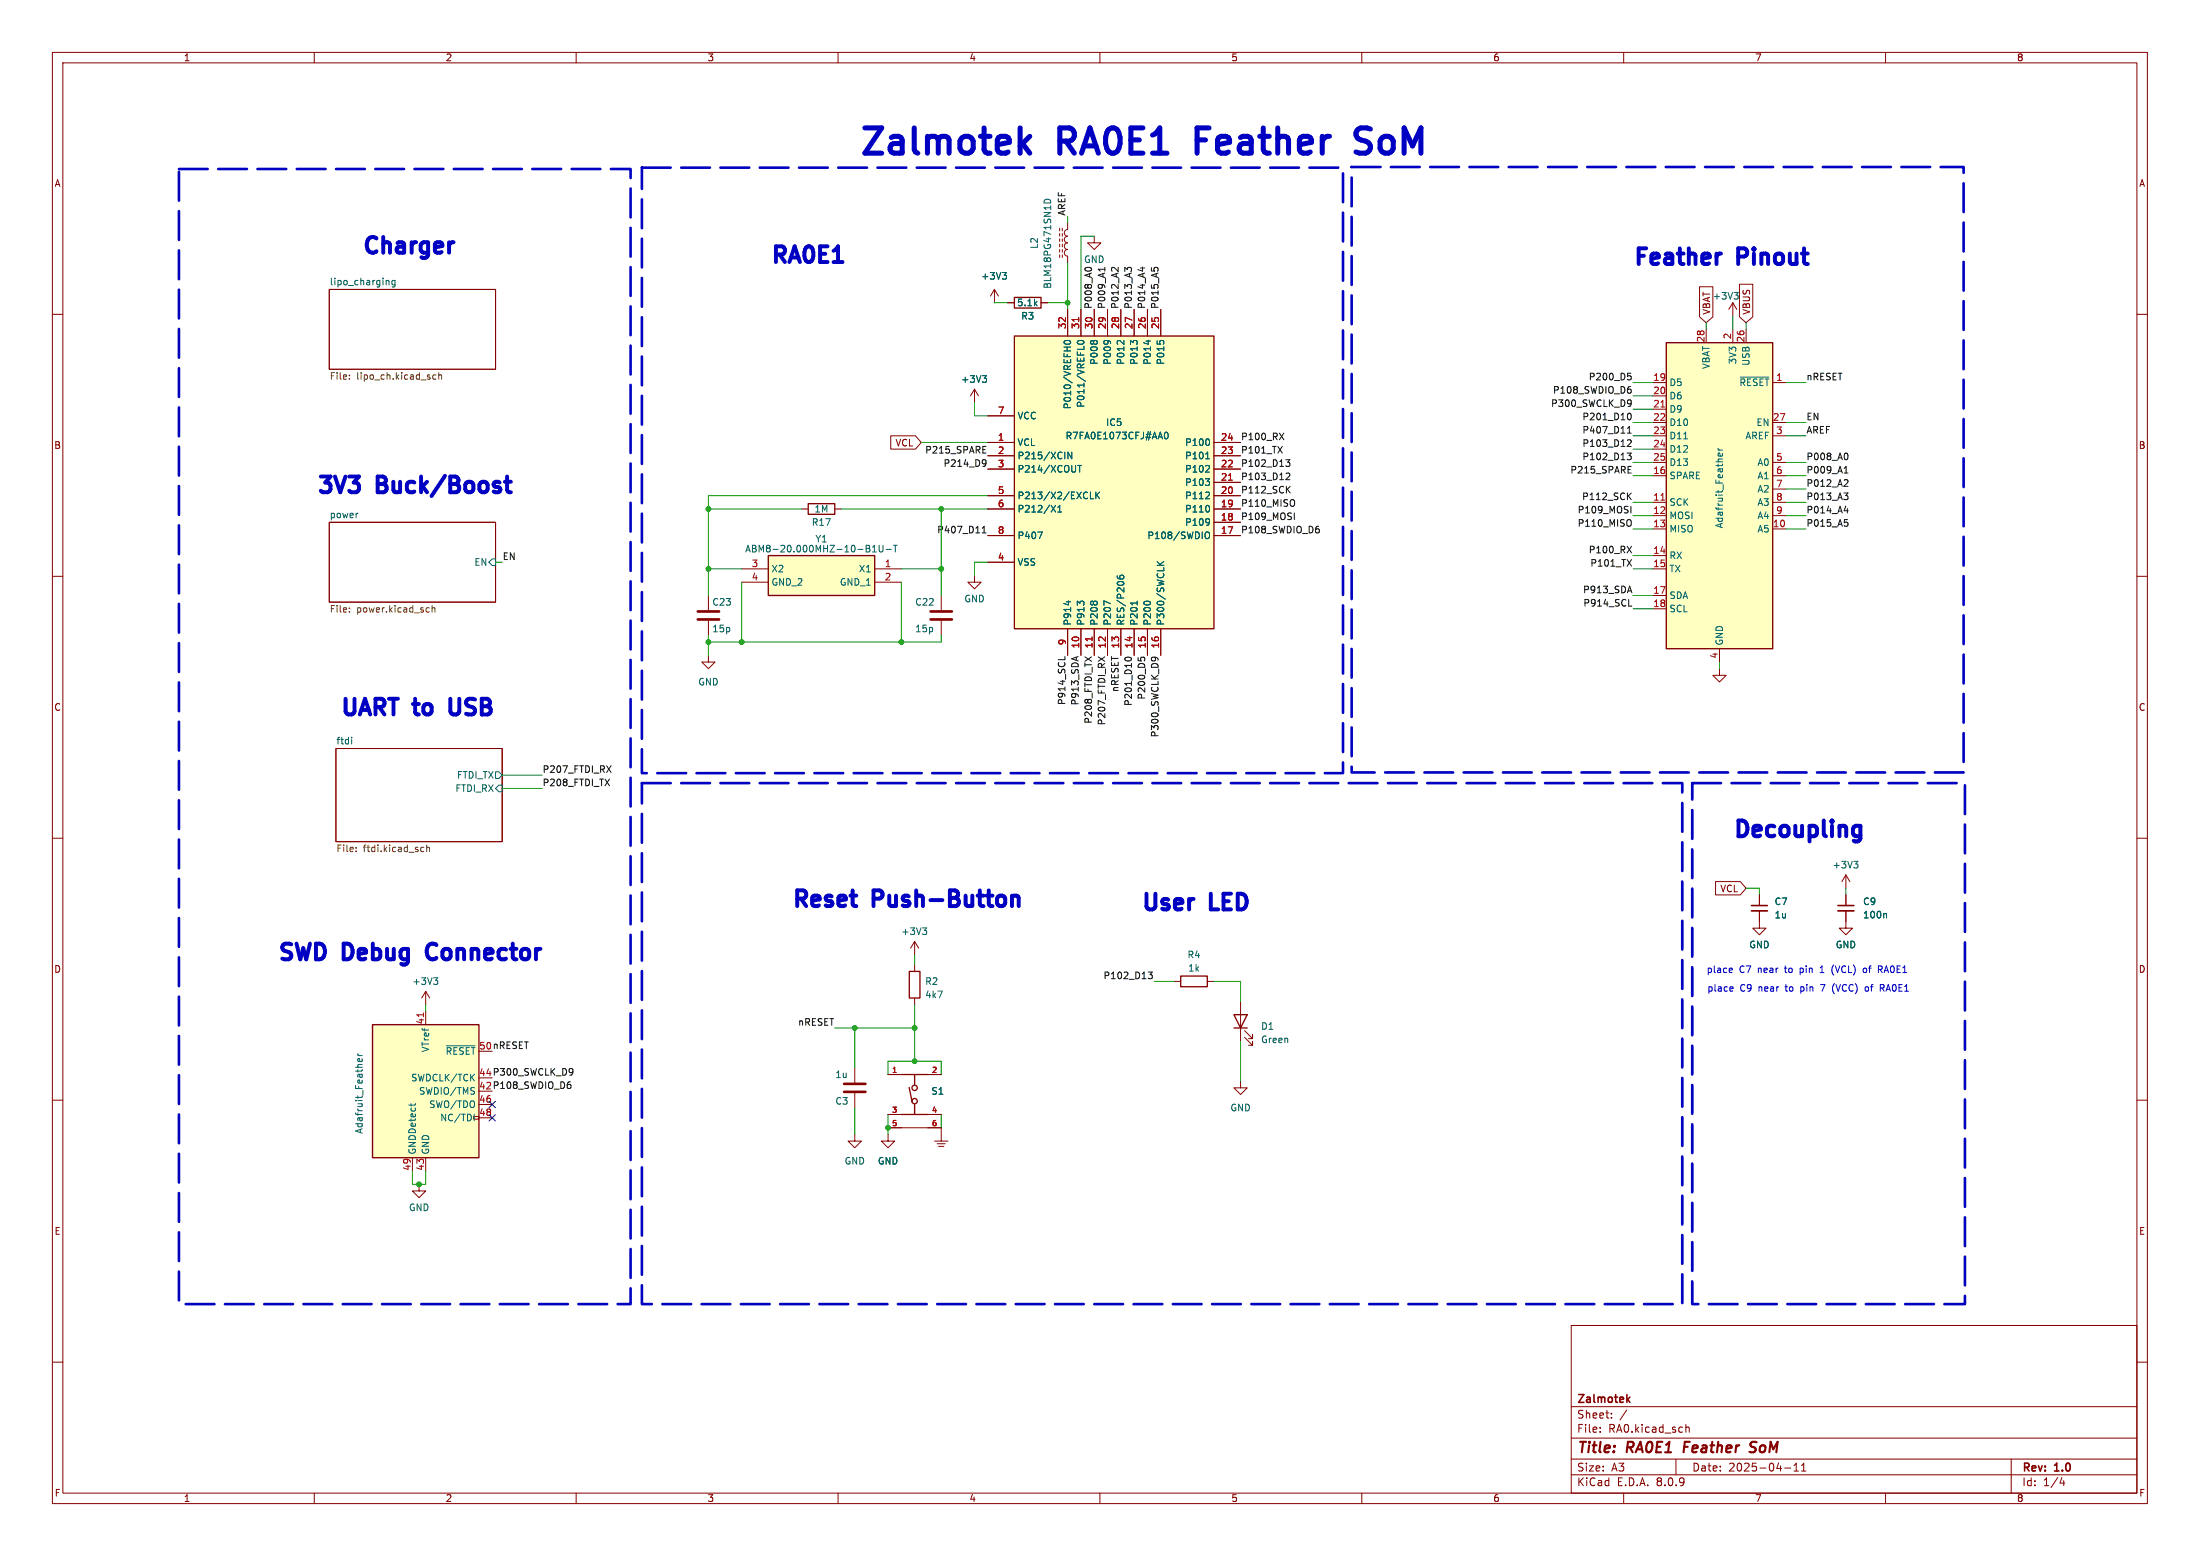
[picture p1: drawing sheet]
<svg xmlns="http://www.w3.org/2000/svg" width="297mm" height="210mm" viewBox="0 0 297 210" stroke-linecap="round" stroke-linejoin="round" font-family="sans-serif">
<g fill="none" stroke="#840000" stroke-width=".14">
<path d="M7.1 7.1h282.8v195.8h-282.8zM8.5 8.5h280v193h-280zM42.4 7.1v1.4M77.8 7.1v1.4M113.1 7.1v1.4M148.5 7.1v1.4M183.8 7.1v1.4M219.2 7.1v1.4M254.6 7.1v1.4M44.5 39.1h22.4v10.7h-22.4zM7.1 42.4h1.4M288.5 42.4h1.4"/>
<path d="M7.1 77.8h1.4M44.5 70.5h22.4v10.8h-22.4zM108.2 68.7h.9M112.7 68.7h.9M131.6 77.7v.9h.9l-.9 .9-.9-.9h.9M288.5 77.8h1.4M127.1 80.4v1.9M127.1 83.8v2M7.1 113.1h1.4M45.3 101h22.5v12.6h-22.5zM288.5 113.1h1.4M123.5 127.1v1.8"/>
<path d="M123.5 130.2v.9M123.5 134.7v.9M123.5 127.1l-.6 .9M123.5 127.1l.5 .9M167.5 135.1v5.4M168 140l1.1 1.1v-.6v.6h-.5M168 139.1l1.1 1.1v-.6v.6h-.5M7.1 148.5h1.4M119.9 153.1v.9h.9l-.9 .9-.9-.9h.9M288.5 148.5h1.4M212.1 178.9h76.4v22.6h-76.4zM7.1 183.8h1.4"/>
<path d="M212.1 199h76.4M212.1 196.9h76.4M212.1 194.1h76.4M212.1 189.9h76.4M216 193.2v.1M216 192.7v.1M217.5 191.3v.1M217.5 190.7v.1M219.6 190.3l-.9 1.4M226.3 196.9v2.1M227.6 192.2v1.1M227.6 192.7l.1-.1 .3 .1v.6"/>
<path d="M240.9 198.1h.8M242.2 198.5h.6M242.2 197.8l.3-.3v1M243.2 198.5h.6M243.2 197.8l.3-.3v1M271.5 196.9v4.6M278.4 199.4l-.3 .8h.7M278.6 199.8v.7M288.5 183.8h1.4M42.4 201.5v1.4M77.8 201.5v1.4M113.1 201.5v1.4"/>
<path d="M148.5 201.5v1.4M183.8 201.5v1.4M219.2 201.5v1.4M254.6 201.5v1.4"/>
</g>
<path d="M227.5 194.6l-.2 1.4M236.9 195.9a.6 .6 0 0 1-.7 0M237 194.6l-.5 .1a.33 .33 0 0 0-.2 .3 .33 .33 0 0 0 .2 .3l.4 .1" fill="none" stroke="#840000" stroke-width=".28"/>
<path d="M219.7 188.9l.3 .4M220 188.6l-.4 .4" fill="none" stroke="#840000" stroke-width=".21"/>
<path d="M52.2 37.9h.3v.5M53.3 37.9l-.2-.1-.2 .2 .1 .4h.3M53.3 37.8v.8l-.1 .1h-.3M48.2 69.3h.1M66 75.9l.5-.5h.4v.9h-.4zM47.5 99.5v.1M47.5 99.8v.6M66.9 104.2h.5l.4 .4-.4 .5h-.5zM67.4 106h.4v.9h-.4l-.5-.5zM124.5 125.2h.6l-.3 .4M124.9 125.6l.2 .1v.3l-.2 .1" fill="none" stroke="#006464" stroke-width=".14"/>
<g fill="none" stroke="#725600" stroke-width=".14">
<path d="M47.2 51.1v.1M47.2 50.6v.1M58.8 50.6h-.2l-.2 .2 .1 .3h.3M59.2 50.7l.2-.1h.2v.6M59.2 50.3v.9M47.2 82.1h.1M47.2 82.5v.1M57.7 82l.2 .1M57.9 82.6h-.2M58.3 82.1l.2-.1 .2 .1v.5M58.3 81.7v.9M48.1 114.9h.1"/>
<path d="M48.1 114.4v.1M57 114.3l.2 .1M57.2 114.9h-.2M57.6 114.4l.1-.1 .2 .1 .1 .5M57.6 114v.9"/>
</g>
<path d="M109.1 68h3.6v1.4h-3.6zM122.8 131.1h1.4v3.6h-1.4zM166.6 136.9h1.8l-.9 1.8zM166.6 138.7h1.8" fill="none" stroke="#840000" stroke-width=".18"/>
<path d="M125.6 83.6h2.9M125.6 82.5h2.9" fill="none" stroke="#840000" stroke-width=".36"/>
<path d="M103.7 75h14.4v5.4h-14.4z" fill="#ffffc2"/>
<g fill="none" stroke="#840000" stroke-width=".18">
<path d="M103.7 75h14.4v5.4h-14.4zM159.4 131.7h3.6v1.5h-3.6zM121.7 150.4h3.6M121.7 145h3.6M122.7 146.8l.4 2M123.5 145v1.4M123.5 149.1v1.3"/>
<circle cx="123.5" cy="146.8" r=".36"/>
<circle cx="123.5" cy="148.6" r=".36"/>
</g>
<g fill="none" stroke="#840000" stroke-width=".14">
<path d="M143.1 30.8v.4M143.1 31.5v.4M143.1 32.2v.4M143.1 33v.3M143.1 33.7v.3M143.1 34.4v.4M143.4 30.8v.4M143.4 31.5v.4M143.4 32.2v.4M143.4 33v.3M143.4 33.7v.3M143.4 34.4v.4"/>
<path d="M144.1 30.1v.9a.45 .45 0 0 0-.4 .4 .45 .45 0 0 0 .4 .5 .45 .45 0 0 0-.4 .4 .45 .45 0 0 0 .4 .5 .45 .45 0 0 0-.4 .4 .45 .45 0 0 0 .4 .5 .45 .45 0 0 0-.4 .4 .45 .45 0 0 0 .4 .5v.9M131.6 52.5l-.6 .9M131.6 52.5v1.8M131.6 52.5l.5 .9M100.1 76.8h3.6M100.1 78.6h3.6M118.1 76.8h3.6M118.1 78.6h3.6M95.6 88.5v.9h.9l-.9 .8-.9-.8h.9M95.6 80.4v1.9M95.6 83.8v2M57.5 133.8l-.6 .9"/>
<path d="M57.5 133.8v1.8M57.5 133.8l.5 .9M158.5 132.5h.9M163 132.5h.9M115.4 153.1v.9h.9l-.9 .9-.9-.9h.9M115.4 144.1v2M115.4 147.5v2M119.9 152.2h7.2v1.8M119.9 145h1.8M119.9 150.4h1.8M125.3 145h1.8M125.3 150.4h1.8"/>
<path d="M126.2 154h1.8M126.5 154.4h1.1M126.7 154.7h.7M167.5 145.9v.9h.9l-.9 .9-.9-.9h.9"/>
</g>
<g fill="none" stroke="#006464" stroke-width=".14">
<path d="M141 27.1a.48 .48 0 0 1 .5-.2 .48 .48 0 0 1 .3 .5h-.9zM132.6 50.7h.6l-.3 .3M133 51l.2 .2v.2l-.2 .2M116.9 73.6l.5 .1v.2l-.2 .1M116.9 74h.3M117.2 74l.2 .2v.2l-.5 .1M117.8 74.5h.5M117.8 73.9l.2-.3v.9M118.7 73.6v.7l.2 .2h.2l.1-.2v-.7M119.6 74.2h.7M120.6 73.6h.5M120.9 73.6v.9"/>
<path d="M58.5 132h.6l-.3 .3M58.9 132.3l.2 .2v.2l-.2 .2"/>
</g>
<path d="M94.2 83.6h2.9M94.2 82.5h2.9M114 147.4h2.8M114 146.3h2.8" fill="none" stroke="#840000" stroke-width=".36"/>
<path d="M136.9 45.3h27v39.6h-27z" fill="#ffffc2"/>
<path d="M136.9 45.3h27v39.6h-27zM136.9 40.1h3.6v1.5h-3.6z" fill="none" stroke="#840000" stroke-width=".18"/>
<g fill="none" stroke="#840000" stroke-width=".14">
<path d="M134.3 39.1l-.6 .9M134.3 39.1v1.8M134.3 39.1l.5 .9M147.7 31.9v.9h.9l-.9 .9-.9-.9h.9M133.4 59.7h3.5M133.4 56.1h3.5M136 40.9h.9M140.5 40.9h.9M144.1 41.8v3.5M145.9 41.8v3.5M147.7 41.8v3.5M149.5 41.8v3.5"/>
<path d="M151.3 41.8v3.5M153.1 41.8v3.5M154.9 41.8v3.5M156.7 41.8v3.5M163.9 59.7h3.6M133.4 72.3h3.5M133.4 68.7h3.5M133.4 61.5h3.5M133.4 66.9h3.5M133.4 63.3h3.5M133.4 75.9h3.5M163.9 72.3h3.6"/>
<path d="M163.9 70.5h3.6M163.9 68.7h3.6M163.9 61.5h3.6M163.9 66.9h3.6M163.9 65.1h3.6M163.9 63.3h3.6M144.1 84.9v3.6M145.9 84.9v3.6M147.7 84.9v3.6M149.5 84.9v3.6M151.3 84.9v3.6M153.1 84.9v3.6"/>
<path d="M154.9 84.9v3.6M156.7 84.9v3.6M232.1 90.2v.9h.9l-.9 .9-.9-.9h.9"/>
</g>
<g fill="none" stroke="#006464" stroke-width=".14">
<path d="M135.3 36.8h.6l-.3 .3M135.7 37.1l.2 .2v.2l-.2 .2M143.7 46a.48 .48 0 0 1 .8 .2 .51 .51 0 0 1-.9 0zM145.5 46a.48 .48 0 0 1 .8 .2 .51 .51 0 0 1-.9 0zM147.3 46h.1h.2M147.7 46h.1h.3M149.1 46h.4l.3 .1M149.4 46h.1M151.7 46v.5l-.5-.5h-.2h-.1M153 46.2l-.4-.2v.5M153 46h.1h.4M155 45.9v.6"/>
<path d="M156.2 46v.4M156.6 46h.1h.4M157.3 58.4l.1-.1a.48 .48 0 0 1 .3 .5 .48 .48 0 0 1-.3 .4l-.2-.3zM163.2 59.3l.1 .3-.1 .4M140.1 71.8h.6l-.4 .9M141.9 68.2l.6 .9M142.5 68.2l-.6 .9M142.8 69.1h.5M142.8 68.5l.3-.3v.9M144.7 61v.9l-.5-.9v.9M145.5 62.8h.5M145.8 62.8v.9"/>
<path d="M147.2 66.4v.9h.4M147.9 66.4v.9M148.1 66.8l.4 .5M148.5 66.4l-.6 .5M150.8 77.7l.1 .3a.6 .6 0 0 0 .8 0l-.1-.3-.3-.1-.1 .2v.2l.1 .1M156.2 76.3h.9M156.2 75.8l.5 .5M157.1 75.8l-.5 .4M162.7 72.1a.3 .3 0 0 1 .3-.3 .3 .3 0 0 1 .3 .3v.3a.3 .3 0 0 1-.3 .3 .3 .3 0 0 1-.3-.3M162.7 64.6h.6l-.3 .4M162.8 61.9h.5M163.2 62.9l.1 .1-.1 .2-.5 .5h.6"/>
<path d="M163.2 65l.1 .1-.1 .4M163.2 66.5l.1 .1-.1 .2-.5 .5h.6M163.2 68.3l.1 .3-.1 .4M163.2 70l.1 .5-.1 .3M163.3 70.4l-.1 .1M144.2 81.1v.6M145.8 81.4l-.4-.3v.6M145.8 81.2l.2-.1 .3 .1M147.3 81.2l.1-.1 .2 .1M147.7 81.2l.1-.1 .3 .1M149.9 81.5l-.9-.4v.6M153.5 81.1v.6"/>
<path d="M154.5 81.2l.3-.1 .4 .1"/>
</g>
<path d="M145.6 42.9v.5M165.9 64.8h.5M147.4 86v.5" fill="none" stroke="#a90000" stroke-width=".14"/>
<path d="M225 46.2h14.3v41.4h-14.3z" fill="#ffffc2"/>
<path d="M225 46.2h14.3v41.4h-14.3z" fill="none" stroke="#840000" stroke-width=".18"/>
<g fill="none" stroke="#840000" stroke-width=".14">
<path d="M223.2 51.6h1.7M223.2 53.4h1.7M223.2 55.2h1.7M223.2 57h1.7M223.2 58.8h1.7M230.3 44.5v1.7M233.9 40.9v1.8M233.9 44.5v1.7M233.9 40.9l-.5 .9M233.9 40.9l.6 .9M235.7 44.5v1.7M239.3 51.6h1.8"/>
<path d="M239.3 57h1.8M239.3 58.8h1.8M223.2 71.4h1.7M223.2 67.8h1.7M223.2 69.6h1.7M223.2 75h1.7M223.2 76.8h1.7M223.2 64.2h1.7M223.2 60.6h1.7M223.2 62.4h1.7M239.3 71.4h1.8M239.3 67.8h1.8"/>
<path d="M239.3 69.6h1.8M239.3 64.2h1.8M239.3 62.4h1.8M239.3 66h1.8M223.2 80.4h1.7M223.2 82.2h1.7M232.1 87.6v1.8M237.5 124.4v.9h.9l-.9 .9-.9-.9h.9M249.2 124.4v.9h.9l-.9 .9-.9-.9h.9M56.6 159.8v.9h.9l-.9 .9-.9-.9h.9"/>
</g>
<path d="M234.1 39.5h.6l-.3 .3M234.5 39.8l.2 .2v.2l-.2 .2M227.3 59.2h.5M234.9 50.9h3.9M231.9 60.5l.2 .3M231.9 60.8h.6M232.5 61.2v.2l-.1 .2-.4-.1v-.3l.2-.1v.5" fill="none" stroke="#006464" stroke-width=".14"/>
<path d="M224.2 54.9h.5M224.2 67.5h.5" fill="none" stroke="#a90000" stroke-width=".14"/>
<path d="M50.3 138.3h14.4v18h-14.4z" fill="#ffffc2"/>
<path d="M50.3 138.3h14.4v18h-14.4z" fill="none" stroke="#840000" stroke-width=".18"/>
<g fill="none" stroke="#840000" stroke-width=".14">
<path d="M229.4 38.7h1.8v4.1l-.9 .8-.9-.8zM234.8 38.4h1.8v4.4l-.9 .8-.9-.8zM120.2 58.8h3.4l.8 .9-.8 .9h-3.4zM133.4 59.7h3.5M133.4 56.1h3.5M136 40.9h.9M140.5 40.9h.9M144.1 41.8v3.5M145.9 41.8v3.5M147.7 41.8v3.5M149.5 41.8v3.5M151.3 41.8v3.5"/>
<path d="M153.1 41.8v3.5M154.9 41.8v3.5M156.7 41.8v3.5M163.9 59.7h3.6M133.4 72.3h3.5M133.4 68.7h3.5M133.4 61.5h3.5M133.4 66.9h3.5M133.4 63.3h3.5M133.4 75.9h3.5M163.9 72.3h3.6M163.9 70.5h3.6"/>
<path d="M163.9 68.7h3.6M163.9 61.5h3.6M163.9 66.9h3.6M163.9 65.1h3.6M163.9 63.3h3.6M144.1 84.9v3.6M145.9 84.9v3.6M147.7 84.9v3.6M149.5 84.9v3.6M151.3 84.9v3.6M153.1 84.9v3.6M154.9 84.9v3.6"/>
<path d="M156.7 84.9v3.6M231.6 119h3.3l.8 .9-.8 .9h-3.3zM249.2 118.1v1.8M249.2 118.1l-.5 .9M249.2 118.1l.5 .9M57.5 136.5v1.8M237.5 120.8v1.4M237.5 122.9v1.5M249.2 120.8v1.4M249.2 122.9v1.5M55.7 156.3v1.7M57.5 156.3v1.7"/>
<path d="M63.9 150.7h.8v.3h-.8zM64.7 149.1h1.8M64.7 150.9h1.8M119.9 145h1.8M119.9 150.4h1.8M119.9 152.2h1.8M125.3 145h1.8M125.3 150.4h1.8M125.3 152.2h1.8"/>
</g>
<path d="M145.6 42.9v.5M165.9 64.8h.5M147.4 86v.5M57.2 136.7v.5" fill="none" stroke="#a90000" stroke-width=".14"/>
<g fill="none" stroke="#006464" stroke-width=".14">
<path d="M135.3 36.8h.6l-.3 .3M135.7 37.1l.2 .2v.2l-.2 .2M132.6 50.7h.6l-.3 .3M133 51l.2 .2v.2l-.2 .2M143.7 46a.48 .48 0 0 1 .8 .2 .51 .51 0 0 1-.9 0zM145.5 46a.48 .48 0 0 1 .8 .2 .51 .51 0 0 1-.9 0zM147.3 46h.1h.2M147.7 46h.1h.3M149.1 46h.4l.3 .1M149.4 46h.1M151.7 46v.5l-.5-.5h-.2h-.1M153 46.2l-.4-.2v.5"/>
<path d="M153 46h.1h.4M155 45.9v.6M156.2 46v.4M156.6 46h.1h.4M157.3 58.4l.1-.1a.48 .48 0 0 1 .3 .5 .48 .48 0 0 1-.3 .4l-.2-.3zM163.2 59.3l.1 .3-.1 .4M140.1 71.8h.6l-.4 .9M141.9 68.2l.6 .9M142.5 68.2l-.6 .9M142.8 69.1h.5M142.8 68.5l.3-.3v.9M144.7 61v.9l-.5-.9v.9"/>
<path d="M145.5 62.8h.5M145.8 62.8v.9M147.2 66.4v.9h.4M147.9 66.4v.9M148.1 66.8l.4 .5M148.5 66.4l-.6 .5M150.8 77.7l.1 .3a.6 .6 0 0 0 .8 0l-.1-.3-.3-.1-.1 .2v.2l.1 .1M156.2 76.3h.9M156.2 75.8l.5 .5M157.1 75.8l-.5 .4M162.7 72.1a.3 .3 0 0 1 .3-.3 .3 .3 0 0 1 .3 .3v.3a.3 .3 0 0 1-.3 .3 .3 .3 0 0 1-.3-.3M162.7 64.6h.6l-.3 .4"/>
<path d="M162.8 61.9h.5M163.2 62.9l.1 .1-.1 .2-.5 .5h.6M163.2 65l.1 .1-.1 .4M163.2 66.5l.1 .1-.1 .2-.5 .5h.6M163.2 68.3l.1 .3-.1 .4M163.2 70l.1 .5-.1 .3M163.3 70.4l-.1 .1M144.2 81.1v.6M145.8 81.4l-.4-.3v.6M145.8 81.2l.2-.1 .3 .1M147.3 81.2l.1-.1 .2 .1M147.7 81.2l.1-.1 .3 .1"/>
<path d="M149.9 81.5l-.9-.4v.6M153.5 81.1v.6M154.5 81.2l.3-.1 .4 .1M250.3 116.3h.5l-.3 .3M250.7 116.6l.1 .2v.2l-.1 .2M254.6 123.3l.1 .1v.5M48.3 142.2l.2 .3M48.3 142.5h.6M48.9 142.9v.3l-.1 .1-.5-.1v-.3h.2l.1 .4M55.5 148.9v.4M56.1 148.9l-.1 .2M60.3 141.1h3.8"/>
<path d="M64 150.4v.9"/>
</g>
<path d="M236.4 122.9h2.2M248.1 122.9h2.2" fill="none" stroke="#840000" stroke-width=".23"/>
<path d="M236.4 122.2h2.2M248.1 122.2h2.2" fill="none" stroke="#840000" stroke-width=".22"/>
<g fill="none" stroke="#0f0f0f" stroke-width=".14">
<path d="M146.8 36.1l-.3 .2M147 36.1l.4 .2M149.2 36.1v.5M149.2 36.3h-.9l.1 .1M151 36.1v.5l-.6-.5h-.2l-.1 .2M152.2 36.4l-.4-.3v.5M152.2 36.3l.2-.2h.2l.1 .2M153.9 36.2h.6M154.2 36v.6M155.4 36.1v.5M155.8 36.3l.2-.2h.2l.1 .2M172.7 58.5l.6 .9"/>
<path d="M173.3 58.5l-.6 .9M219.7 58.5h.5M219.7 57.8l.3-.2v.9M219.7 50.4h.5M219.8 59.4h.3l.1 .2-.5 .7h.5M219.8 50.7h.2l.2 .2v.3l-.4 .1M219.8 55.8h.1a.48 .48 0 0 1 .3 .4 .48 .48 0 0 1-.3 .5l-.1-.1M220 52.2h.1M220 52.5l.2 .2v.2l-.2 .2M220 54l.2 .1a.66 .66 0 0 1-.2 .7M220.2 54.4l-.2 .1M132.6 71.9h.5"/>
<path d="M132.6 71.3l.3-.3v.9M132.7 61.2h.4M132.7 60.3h.4M132.8 62h.1l.2 .2a.6 .6 0 0 1-.2 .7M133.1 62.4l-.2 .2h-.1M172.5 60.3l.6 .9M173.1 60.3l-.6 .9M173.6 62h.5l-.3 .4 .3 .1v.3l-.1 .1h-.3M173.7 63.8l.3 .1 .1 .2-.5 .6h.5M173.8 66l.4 .5M174.2 65.6l-.5 .6M174.6 67.5a.64 .64 0 0 1 0 .8"/>
<path d="M174.7 69.2v.9M177.9 71h.1M177.9 71.4l.2 .1v.3l-.2 .1M219.7 61.2h.5l-.3 .3 .3 .1v.3l-.2 .1h-.2M219.7 73.7l.6 .9M219.7 75.5l.6 .9M219.8 63.8h.4M219.8 62.9h.4M219.8 66.9l.4 .5M220 79.1l.3 .9M220.1 70.2a.64 .64 0 0 1 0 .8M220.2 68.3v.9"/>
<path d="M220.2 66.5l-.5 .6M220.3 73.7l-.6 .9M220.3 75.5l-.6 .9M248.9 66.5h.6l-.3 .4M249 68.9h.5M249 63.8h.5M249 70.1h.4M249.1 63.1l.1-.2v.9M249.3 61.2a.56 .56 0 0 1 0 .8M249.3 66.9l.2 .2v.2l-.2 .1M249.3 64.7l.2 .2-.1 .2-.5 .5h.6M249.3 70.5l.2 .1v.3l-.2 .1"/>
<path d="M249.4 68.6v.6M143.8 88.6v.4M145.6 88.6l-.9 .3M148.3 88.7l.9 .6M149.2 88.7l-.9 .6M151.9 89.1l-.1-.1a.48 .48 0 0 1 .5-.3 .48 .48 0 0 1 .4 .3v.1M153.6 88.7v.5M154 89.1v-.2l.2-.2 .3 .1v.3M155.4 88.9l.2-.2a.66 .66 0 0 1 .7 .2M155.8 88.7l.2 .2M219.9 81.8h.4M81.9 103.4l.6 .9"/>
<path d="M82.5 103.4l-.6 .9M155 131.2h.6l-.3 .3 .2 .1 .1 .3-.2 .2h-.3M76.8 146h.2M76.9 146.4l.2 .1v.2l-.2 .2M77.2 144.2l.1 .2a.66 .66 0 0 1-.1 .7M77.3 144.6l-.1 .2"/>
</g>
<path d="M61 32.7h.2M232.3 34.2l-.4 .1M68.2 65h.8M68.6 66.3l.4 .1M60.8 94.3v1.7l.2 .3 .6 .1M250.6 111.4l.6 .2M251.2 111.4v1.8l-.2 .3-.2 .1M251.2 112.8l-.6 .1M58.3 127.4a1.16 1.16 0 0 0-.5 1.8l.2 .2 .3 .1M136.7 121l.2-.1 .5 .1 .1 .2v1.1" fill="none" stroke="#0000c2" stroke-width=".53"/>
<g fill="none" stroke="#0000c2" stroke-width=".14">
<path d="M233.6 130.7h.2l.1 .2-.5 .1M233.7 133.2h.2l.1 .2-.5 .1M233.8 131.2l-.2 .1M233.9 133.7l-.2 .1M245.7 131.3h.5M245.8 132.9h.6M245.9 130.5l-.2 .1M247.6 130.2a1.03 1.03 0 0 0 0 1.4M247.6 132.8a1.03 1.03 0 0 0 0 1.3M251.9 130.7h-.2l-.2 .1 .1 .4h.3M252.2 133.2h-.2l-.2 .2 .1 .3h.3M253.6 130.4h.3l.2 .1-.1 .3h-.4"/>
<path d="M253.8 130.8l.3 .5M253.8 132.9h.4l.2 .2-.1 .2-.5 .1M254.1 133.4l.3 .4"/>
</g>
<path d="M138 19.4l1 1.3M139 18.4l-1.3 1.3M184.5 17.3h-.8a.83 .83 0 0 0-.7 .8 .83 .83 0 0 0 .7 .8l.7 .1M183.1 20.5l.4 .2h.9" fill="none" stroke="#0000c2" stroke-width=".68"/>
<path d="M24.2 22.8h60.9v153.2h-60.9zM86.7 22.6h94.6v81.7h-94.6zM182.5 22.5h82.6v81.8h-82.6zM86.7 105.7h140.4v70.3h-140.4zM228.5 105.7h36.8v70.3h-36.8z" fill="none" stroke="#0000c2" stroke-width=".35" stroke-dasharray="3.9 1.4"/>
<g fill="none" stroke="#009600" stroke-width=".14">
<path d="M144.1 29.2v.9M144.1 35.5v6.3M147.7 31.9h-1.8v9.9M124.4 59.7h9M131.6 54.3v1.8h1.8M134.3 40.9h1.7M141.4 40.9h2.7M220.5 58.8h2.7M220.5 51.6h2.7M220.5 53.4h2.7M220.5 57h2.7M220.5 55.2h2.7"/>
<path d="M230.3 43.6v.9M233.9 42.7v1.8M235.7 43.6v.9M241.1 58.8h2.7M241.1 51.6h2.7M241.1 57h2.7M66.9 75.9h.9M95.6 68.7h12.6M95.6 76.8h4.5M100.1 78.6v8.1M113.6 68.7h19.8M121.7 78.6v8.1"/>
<path d="M121.7 76.8h5.4M127.1 68.7v11.7M133.4 66.9h-37.8v13.5M133.4 75.9h-1.8v1.8M220.5 67.8h2.7M220.5 60.6h2.7M220.5 69.6h2.7M220.5 64.2h2.7M220.5 76.8h2.7M220.5 62.4h2.7M220.5 75h2.7M220.5 71.4h2.7"/>
<path d="M241.1 67.8h2.7M241.1 69.6h2.7M241.1 64.2h2.7M241.1 66h2.7M241.1 62.4h2.7M241.1 71.4h2.7M95.6 85.8v2.7M127.1 85.8v.9h-31.5M220.5 82.2h2.7M220.5 80.4h2.7M232.1 89.4v.8M67.8 106.4h5.4"/>
<path d="M67.8 104.6h5.4M235.7 119.9h1.8v.9M249.2 119.9v.9M57.5 135.6v.9M112.7 138.7h10.8M115.4 138.7v5.4M123.5 128.9v1.3M123.5 135.6v7.6M155.8 132.5h2.7M163.9 132.5h3.6v2.6M55.7 158v1.8h1.8v-1.8M115.4 149.5v3.6"/>
<path d="M119.9 145v-1.8h7.2v1.8M119.9 150.4v2.7M127.1 150.4v1.8M167.5 140.5v5.4"/>
</g>
<path d="M66 150.4l.9 .9M66 148.6l.9 .9M66.9 150.4l-.9 .9M66.9 148.6l-.9 .9" fill="none" stroke="#000084" stroke-width=".14"/>
<g fill="#009600" stroke="#009600" stroke-width=".14">
<circle cx="119.9" cy="152.2" r=".32"/>
<circle cx="123.5" cy="138.7" r=".32"/>
<circle cx="115.4" cy="138.7" r=".32"/>
<circle cx="123.5" cy="143.2" r=".32"/>
<circle cx="56.6" cy="159.8" r=".32"/>
<circle cx="144.1" cy="40.9" r=".32"/>
<circle cx="121.7" cy="86.7" r=".32"/>
<circle cx="127.1" cy="76.8" r=".32"/>
<circle cx="127.1" cy="68.7" r=".32"/>
<circle cx="95.6" cy="76.8" r=".32"/>
<circle cx="95.6" cy="68.7" r=".32"/>
<circle cx="100.1" cy="86.7" r=".32"/>
<circle cx="95.6" cy="86.7" r=".32"/>
</g>
<g font-size="4.8" fill="#0000c2">
<text x="115.6" y="21.9">Zalmotek</text>
<text x="143" y="21.9">RA0E1</text>
<text x="162.8" y="21.9">Feather</text>
<text x="185.8" y="21.9">SoM</text>
</g>
<g font-size="3" fill="#0000c2">
<text x="48.8" y="34.4">Charger</text>
<text x="103.9" y="35.7">RA0E1</text>
<text x="220.4" y="35.9">Feather</text>
<text x="235" y="35.9">Pinout</text>
<text x="42.7" y="66.7">3V3</text>
<text x="51.3" y="66.7">Buck/Boost</text>
<text x="45.8" y="96.7">UART</text>
<text x="56.4" y="96.7">to</text>
<text x="62.3" y="96.7">USB</text>
<text x="233.8" y="113.2">Decoupling</text>
<text x="106.8" y="122.6">Reset</text>
<text x="118.2" y="122.6">Push-Button</text>
<text x="153.9" y="123">User</text>
<text x="163.8" y="123">LED</text>
<text x="37.4" y="129.8">SWD</text>
<text x="46.7" y="129.8">Debug</text>
<text x="59.2" y="129.8">Connector</text>
</g>
<g font-size="2" fill="#840000">
<text x="212.8" y="196.5">Title:</text>
<text x="219.7" y="196.5">RA0E1</text>
<text x="227.9" y="196.5">Feather</text>
<text x="237.4" y="196.5">SoM</text>
</g>
<g font-size="1.5" fill="#840000">
<text x="212.8" y="191.6">Sheet:</text>
<text x="212.8" y="189.6">Zalmotek</text>
<text x="212.8" y="193.5">File:</text>
<text x="217.1" y="193.5">RA0.kicad_sch</text>
<text x="212.8" y="200.7">KiCad</text>
<text x="212.8" y="198.7">Size:</text>
<text x="217.5" y="198.7">A3</text>
<text x="218.3" y="200.7">E.D.A.</text>
<text x="223.7" y="200.7">8.0.9</text>
<text x="228.4" y="198.7">Date:</text>
<text x="233.3" y="198.7">2025-04-11</text>
<text x="272.9" y="198.9">Rev:</text>
<text x="272.9" y="200.7">Id:</text>
<text x="275.8" y="200.7">1/4</text>
<text x="277.4" y="198.9">1.0</text>
</g>
<g font-size="1.3" fill="#840000">
<text x="24.7" y="8.4">1</text>
<text x="60.1" y="8.4">2</text>
<text x="95.5" y="8.4">3</text>
<text x="130.8" y="8.4">4</text>
<text x="166.2" y="8.4">5</text>
<text x="201.5" y="8.4">6</text>
<text x="236.9" y="8.4">7</text>
<text x="272.2" y="8.4">8</text>
<text x="7.3" y="25.4">A</text>
<text x="288.7" y="25.4">A</text>
<text x="231" y="42.5" transform="rotate(-90 231 42.5)">VBAT</text>
<text x="236.4" y="42.5" transform="rotate(-90 236.4 42.5)">VBUS</text>
<text x="7.2" y="60.7">B</text>
<text x="120.8" y="60.4">VCL</text>
<text x="288.7" y="60.7">B</text>
<text x="7.2" y="96.1">C</text>
<text x="288.7" y="96.1">C</text>
<text x="232.2" y="120.6">VCL</text>
<text x="7.2" y="131.4">D</text>
<text x="288.7" y="131.4">D</text>
<text x="7.3" y="166.8">E</text>
<text x="288.7" y="166.8">E</text>
<text x="7.3" y="202.1">F</text>
<text x="24.7" y="202.9">1</text>
<text x="60.1" y="202.9">2</text>
<text x="95.5" y="202.9">3</text>
<text x="130.8" y="202.9">4</text>
<text x="166.2" y="202.9">5</text>
<text x="201.5" y="202.9">6</text>
<text x="236.9" y="202.9">7</text>
<text x="272.2" y="202.9">8</text>
<text x="288.7" y="202.1">F</text>
</g>
<g font-size="1.3" fill="#0f0f0f">
<text x="143.9" y="29.2" transform="rotate(-90 143.9 29.2)">AREF</text>
<text x="146.3" y="35.6">GND</text>
<text x="147.5" y="41.8" transform="rotate(-90 147.5 41.8)">P008_A0</text>
<text x="149.3" y="41.8" transform="rotate(-90 149.3 41.8)">P009_A1</text>
<text x="151.1" y="41.8" transform="rotate(-90 151.1 41.8)">P012_A2</text>
<text x="152.9" y="41.8" transform="rotate(-90 152.9 41.8)">P013_A3</text>
<text x="154.7" y="41.8" transform="rotate(-90 154.7 41.8)">P014_A4</text>
<text x="156.5" y="41.8" transform="rotate(-90 156.5 41.8)">P015_A5</text>
<text x="209.6" y="53.2">P108_SWDIO_D6</text>
<text x="214.4" y="51.4">P200_D5</text>
<text x="243.8" y="51.4">nRESET</text>
<text x="167.5" y="59.5">P100_RX</text>
<text x="209.3" y="55">P300_SWCLK_D9</text>
<text x="213.6" y="58.6">P407_D11</text>
<text x="213.6" y="56.8">P201_D10</text>
<text x="243.8" y="56.8">EN</text>
<text x="243.8" y="58.6">AREF</text>
<text x="124.8" y="61.3">P215_SPARE</text>
<text x="127.3" y="63.1">P214_D9</text>
<text x="167.5" y="64.9">P103_D12</text>
<text x="167.5" y="63.1">P102_D13</text>
<text x="167.5" y="61.3">P101_TX</text>
<text x="211.9" y="64">P215_SPARE</text>
<text x="213.6" y="62.2">P102_D13</text>
<text x="213.6" y="60.4">P103_D12</text>
<text x="243.8" y="65.8">P012_A2</text>
<text x="243.8" y="62.2">P008_A0</text>
<text x="243.8" y="64">P009_A1</text>
<text x="167.5" y="70.2">P109_MOSI</text>
<text x="167.5" y="68.5">P110_MISO</text>
<text x="167.5" y="66.7">P112_SCK</text>
<text x="212.9" y="69.3">P109_MOSI</text>
<text x="212.9" y="71.1">P110_MISO</text>
<text x="213.5" y="67.6">P112_SCK</text>
<text x="243.8" y="69.3">P014_A4</text>
<text x="243.8" y="67.6">P013_A3</text>
<text x="243.8" y="71.1">P015_A5</text>
<text x="67.8" y="75.6">EN</text>
<text x="126.5" y="72">P407_D11</text>
<text x="167.5" y="72">P108_SWDIO_D6</text>
<text x="214.4" y="74.7">P100_RX</text>
<text x="214.6" y="76.5">P101_TX</text>
<text x="213.6" y="80.1">P913_SDA</text>
<text x="213.7" y="81.9">P914_SCL</text>
<text x="143.9" y="95.2" transform="rotate(-90 143.9 95.2)">P914_SCL</text>
<text x="145.7" y="95.3" transform="rotate(-90 145.7 95.3)">P913_SDA</text>
<text x="151.1" y="93.5" transform="rotate(-90 151.1 93.5)">nRESET</text>
<text x="152.9" y="95.4" transform="rotate(-90 152.9 95.4)">P201_D10</text>
<text x="154.7" y="94.5" transform="rotate(-90 154.7 94.5)">P200_D5</text>
<text x="147.5" y="97.7" transform="rotate(-90 147.5 97.7)">P208_FTDI_TX</text>
<text x="149.3" y="98" transform="rotate(-90 149.3 98)">P207_FTDI_RX</text>
<text x="156.5" y="99.6" transform="rotate(-90 156.5 99.6)">P300_SWCLK_D9</text>
<text x="73.2" y="106.2">P208_FTDI_TX</text>
<text x="73.2" y="104.4">P207_FTDI_RX</text>
<text x="148.9" y="132.2">P102_D13</text>
<text x="64.6" y="141.7">50 nRESET</text>
<text x="107.7" y="138.5">nRESET</text>
<text x="64.6" y="147.1">42 P108_SWDIO_D6</text>
<text x="64.6" y="145.3">44 P300_SWCLK_D9</text>
</g>
<g font-size="1.3" fill="#006464">
<text x="140.3" y="33.7" transform="rotate(-90 140.3 33.7)">L2</text>
<text x="44.5" y="38.6">lipo_charging</text>
<text x="132.4" y="37.9">+3V3</text>
<text x="137.2" y="41.5">5.1k</text>
<text x="142" y="39.1" transform="rotate(-90 142 39.1)">BLM18PG471SN1D</text>
<text x="231.2" y="40.6">+3V3</text>
<text x="137.8" y="43.3">R3</text>
<text x="129.7" y="51.8">+3V3</text>
<text x="148.3" y="49.3" transform="rotate(-90 148.3 49.3)">P008</text>
<text x="150.1" y="49.3" transform="rotate(-90 150.1 49.3)">P009</text>
<text x="151.9" y="49.3" transform="rotate(-90 151.9 49.3)">P012</text>
<text x="153.7" y="49.3" transform="rotate(-90 153.7 49.3)">P013</text>
<text x="155.5" y="49.3" transform="rotate(-90 155.5 49.3)">P014</text>
<text x="157.3" y="49.3" transform="rotate(-90 157.3 49.3)">P015</text>
<text x="225.3" y="52.2">D5</text>
<text x="230.9" y="49.9" transform="rotate(-90 230.9 49.9)">VBAT</text>
<text x="234.5" y="49.2" transform="rotate(-90 234.5 49.2)">3V3</text>
<text x="234.8" y="52.2">~{RESET}</text>
<text x="236.3" y="49.4" transform="rotate(-90 236.3 49.4)">USB</text>
<text x="137.3" y="56.7">VCC</text>
<text x="143.8" y="59.4">R7FA0E1073CFJ#AA0</text>
<text x="144.7" y="55.3" transform="rotate(-90 144.7 55.3)">P010/VREFH0</text>
<text x="146.5" y="55.1" transform="rotate(-90 146.5 55.1)">P011/VREFL0</text>
<text x="149.3" y="57.6">IC5</text>
<text x="225.3" y="54">D6</text>
<text x="225.3" y="55.8">D9</text>
<text x="225.3" y="57.6">D10</text>
<text x="225.3" y="59.4">D11</text>
<text x="235.6" y="59.4">AREF</text>
<text x="237.1" y="57.6">EN</text>
<text x="137.3" y="60.3">VCL</text>
<text x="137.3" y="62.1">P215/XCIN</text>
<text x="137.3" y="63.9">P214/XCOUT</text>
<text x="159.9" y="65.7">P103</text>
<text x="159.9" y="63.9">P102</text>
<text x="159.9" y="62.1">P101</text>
<text x="159.9" y="60.3">P100</text>
<text x="225.3" y="64.8">SPARE</text>
<text x="225.3" y="61.2">D12</text>
<text x="225.3" y="63">D13</text>
<text x="237.2" y="63">A0</text>
<text x="237.2" y="64.8">A1</text>
<text x="44.5" y="70">power</text>
<text x="109.5" y="71.1">R17</text>
<text x="109.9" y="69.3">1M</text>
<text x="137.3" y="67.5">P213/X2/EXCLK</text>
<text x="137.3" y="69.3">P212/X1</text>
<text x="159.9" y="71.1">P109</text>
<text x="159.9" y="69.3">P110</text>
<text x="159.9" y="67.5">P112</text>
<text x="225.3" y="68.4">SCK</text>
<text x="225.3" y="70.2">MOSI</text>
<text x="232.7" y="71.4" transform="rotate(-90 232.7 71.4)">Adafruit_Feather</text>
<text x="237.2" y="66.6">A2</text>
<text x="237.2" y="68.4">A3</text>
<text x="237.2" y="70.2">A4</text>
<text x="64" y="76.5">EN</text>
<text x="100.5" y="74.7">ABM8-20.000MHZ-10-B1U-T</text>
<text x="104.1" y="77.4">X2</text>
<text x="110" y="73.3">Y1</text>
<text x="115.9" y="77.4">X1</text>
<text x="137.3" y="76.5">VSS</text>
<text x="137.3" y="72.9">P407</text>
<text x="154.8" y="72.9">P108/SWDIO</text>
<text x="225.3" y="72">MISO</text>
<text x="225.3" y="75.6">RX</text>
<text x="225.3" y="77.4">TX</text>
<text x="237.2" y="72">A5</text>
<text x="96.1" y="81.9">C23</text>
<text x="104.1" y="79.2">GND_2</text>
<text x="113.3" y="79.2">GND_1</text>
<text x="123.5" y="81.9">C22</text>
<text x="130.1" y="81.4">GND</text>
<text x="225.3" y="81">SDA</text>
<text x="225.3" y="82.8">SCL</text>
<text x="96.1" y="85.5">15p</text>
<text x="123.5" y="85.5">15p</text>
<text x="144.7" y="84.5" transform="rotate(-90 144.7 84.5)">P914</text>
<text x="146.5" y="84.5" transform="rotate(-90 146.5 84.5)">P913</text>
<text x="148.3" y="84.5" transform="rotate(-90 148.3 84.5)">P208</text>
<text x="150.1" y="84.5" transform="rotate(-90 150.1 84.5)">P207</text>
<text x="151.9" y="84.5" transform="rotate(-90 151.9 84.5)">RES/P206</text>
<text x="153.7" y="84.5" transform="rotate(-90 153.7 84.5)">P201</text>
<text x="155.5" y="84.5" transform="rotate(-90 155.5 84.5)">P200</text>
<text x="157.3" y="84.5" transform="rotate(-90 157.3 84.5)">P300/SWCLK</text>
<text x="232.7" y="87.2" transform="rotate(-90 232.7 87.2)">GND</text>
<text x="94.2" y="92.7">GND</text>
<text x="45.3" y="100.5">ftdi</text>
<text x="61.4" y="107">FTDI_RX</text>
<text x="61.6" y="105.2">FTDI_TX</text>
<text x="247.3" y="117.4">+3V3</text>
<text x="239.5" y="122.3">C7</text>
<text x="239.5" y="124.1">1u</text>
<text x="251.4" y="122.3">C9</text>
<text x="251.4" y="124.1">100n</text>
<text x="121.6" y="126.3">+3V3</text>
<text x="160.2" y="129.5">R4</text>
<text x="160.3" y="131.3">1k</text>
<text x="236.1" y="128.1">GND</text>
<text x="247.8" y="128.1">GND</text>
<text x="55.6" y="133.1">+3V3</text>
<text x="124.8" y="133.1">R2</text>
<text x="124.8" y="134.9">4k7</text>
<text x="58.1" y="142.1" transform="rotate(-90 58.1 142.1)">VTref</text>
<text x="170.2" y="139.1">D1</text>
<text x="170.2" y="140.9">Green</text>
<text x="55.4" y="146.1">SWDCLK/TCK</text>
<text x="56.5" y="147.9">SWDIO/TMS</text>
<text x="57.9" y="149.7">SWO/TDO</text>
<text x="112.7" y="149.2">C3</text>
<text x="112.7" y="145.6">1u</text>
<text x="125.7" y="147.9">S1</text>
<text x="49.1" y="153.1" transform="rotate(-90 49.1 153.1)">Adafruit_Feather</text>
<text x="56.3" y="155.9" transform="rotate(-90 56.3 155.9)">GNDDetect</text>
<text x="58.1" y="155.9" transform="rotate(-90 58.1 155.9)">GND</text>
<text x="59.4" y="151.5">NC/TDI</text>
<text x="166" y="150.1">GND</text>
<text x="114" y="157.3">GND</text>
<text x="118.4" y="157.3">GND</text>
<text x="55.1" y="163.6">GND</text>
</g>
<g font-size="1.3" fill="#a90000">
<text x="144" y="44.5" transform="rotate(-90 144 44.5)">32</text>
<text x="145.7" y="44.5" transform="rotate(-90 145.7 44.5)">31</text>
<text x="147.5" y="44.5" transform="rotate(-90 147.5 44.5)">30</text>
<text x="149.3" y="44.5" transform="rotate(-90 149.3 44.5)">29</text>
<text x="151.1" y="44.5" transform="rotate(-90 151.1 44.5)">28</text>
<text x="152.9" y="44.5" transform="rotate(-90 152.9 44.5)">27</text>
<text x="154.7" y="44.5" transform="rotate(-90 154.7 44.5)">26</text>
<text x="156.5" y="44.5" transform="rotate(-90 156.5 44.5)">25</text>
<text x="230.2" y="46.3" transform="rotate(-90 230.2 46.3)">28</text>
<text x="233.8" y="45.8" transform="rotate(-90 233.8 45.8)">2</text>
<text x="235.5" y="46.3" transform="rotate(-90 235.5 46.3)">26</text>
<text x="223.1" y="51.5">19</text>
<text x="223.1" y="53.3">20</text>
<text x="239.7" y="51.5">1</text>
<text x="134.7" y="59.5">1</text>
<text x="134.7" y="55.9">7</text>
<text x="164.8" y="59.5">24</text>
<text x="223.1" y="55">21</text>
<text x="223.1" y="56.8">22</text>
<text x="223.1" y="58.6">23</text>
<text x="239.3" y="56.8">27</text>
<text x="239.7" y="58.6">3</text>
<text x="134.7" y="61.3">2</text>
<text x="134.7" y="63.1">3</text>
<text x="164.8" y="64.9">21</text>
<text x="164.8" y="63.1">22</text>
<text x="164.8" y="61.3">23</text>
<text x="223.1" y="64">16</text>
<text x="223.1" y="60.4">24</text>
<text x="223.1" y="62.2">25</text>
<text x="239.7" y="62.2">5</text>
<text x="239.7" y="64">6</text>
<text x="239.7" y="65.8">7</text>
<text x="134.7" y="66.7">5</text>
<text x="134.7" y="68.5">6</text>
<text x="164.8" y="70.3">18</text>
<text x="164.8" y="68.5">19</text>
<text x="164.8" y="66.7">20</text>
<text x="223.1" y="67.6">11</text>
<text x="223.1" y="69.4">12</text>
<text x="223.1" y="71.2">13</text>
<text x="239.3" y="71.2">10</text>
<text x="239.7" y="67.6">8</text>
<text x="239.7" y="69.4">9</text>
<text x="101.4" y="76.6">3</text>
<text x="119.4" y="76.6">1</text>
<text x="134.7" y="75.7">4</text>
<text x="134.7" y="72.1">8</text>
<text x="164.8" y="72.1">17</text>
<text x="223.1" y="74.8">14</text>
<text x="223.1" y="76.6">15</text>
<text x="101.4" y="78.4">4</text>
<text x="119.4" y="78.4">2</text>
<text x="223.1" y="80.2">17</text>
<text x="223.1" y="82">18</text>
<text x="144" y="87.2" transform="rotate(-90 144 87.2)">9</text>
<text x="145.7" y="87.6" transform="rotate(-90 145.7 87.6)">10</text>
<text x="147.5" y="87.6" transform="rotate(-90 147.5 87.6)">11</text>
<text x="149.3" y="87.6" transform="rotate(-90 149.3 87.6)">12</text>
<text x="151.1" y="87.6" transform="rotate(-90 151.1 87.6)">13</text>
<text x="152.9" y="87.6" transform="rotate(-90 152.9 87.6)">14</text>
<text x="154.7" y="87.6" transform="rotate(-90 154.7 87.6)">15</text>
<text x="156.5" y="87.6" transform="rotate(-90 156.5 87.6)">16</text>
<text x="232" y="89" transform="rotate(-90 232 89)">4</text>
<text x="57.3" y="138.3" transform="rotate(-90 57.3 138.3)">41</text>
<text x="60.1" y="142.5">~{RESET}</text>
<text x="64.6" y="148.9">46</text>
<text x="64.6" y="150.7">48</text>
<text x="55.5" y="158.1" transform="rotate(-90 55.5 158.1)">49</text>
<text x="57.3" y="158.1" transform="rotate(-90 57.3 158.1)">43</text>
</g>
<g font-size="1.3" fill="#725600">
<text x="44.5" y="51.5">File:</text>
<text x="48.1" y="51.5">lipo_ch.kicad_sch</text>
<text x="44.5" y="82.9">File:</text>
<text x="48.1" y="82.9">power.kicad_sch</text>
<text x="45.3" y="115.2">File:</text>
<text x="49" y="115.2">ftdi.kicad_sch</text>
</g>
<g font-size="1.3" fill="#0000c2">
<text x="230.3" y="131.4">place</text>
<text x="234.8" y="131.4">C7</text>
<text x="237.4" y="131.4">near</text>
<text x="241.2" y="131.4">to</text>
<text x="243.3" y="131.4">pin</text>
<text x="246.2" y="131.4">1</text>
<text x="247.9" y="131.4">(VCL)</text>
<text x="252.3" y="131.4">of</text>
<text x="254.5" y="131.4">RA0E1</text>
<text x="230.4" y="133.9">place</text>
<text x="234.9" y="133.9">C9</text>
<text x="237.5" y="133.9">near</text>
<text x="241.2" y="133.9">to</text>
<text x="243.4" y="133.9">pin</text>
<text x="246.3" y="133.9">7</text>
<text x="248" y="133.9">(VCC)</text>
<text x="252.6" y="133.9">of</text>
<text x="254.7" y="133.9">RA0E1</text>
</g>
<g font-size="1" fill="#a90000">
<text x="120.3" y="144.8">1</text>
<text x="125.7" y="144.8">2</text>
<text x="120.3" y="150.2">3</text>
<text x="120.3" y="152">5</text>
<text x="125.7" y="150.2">4</text>
<text x="125.7" y="152">6</text>
</g>
</svg>
